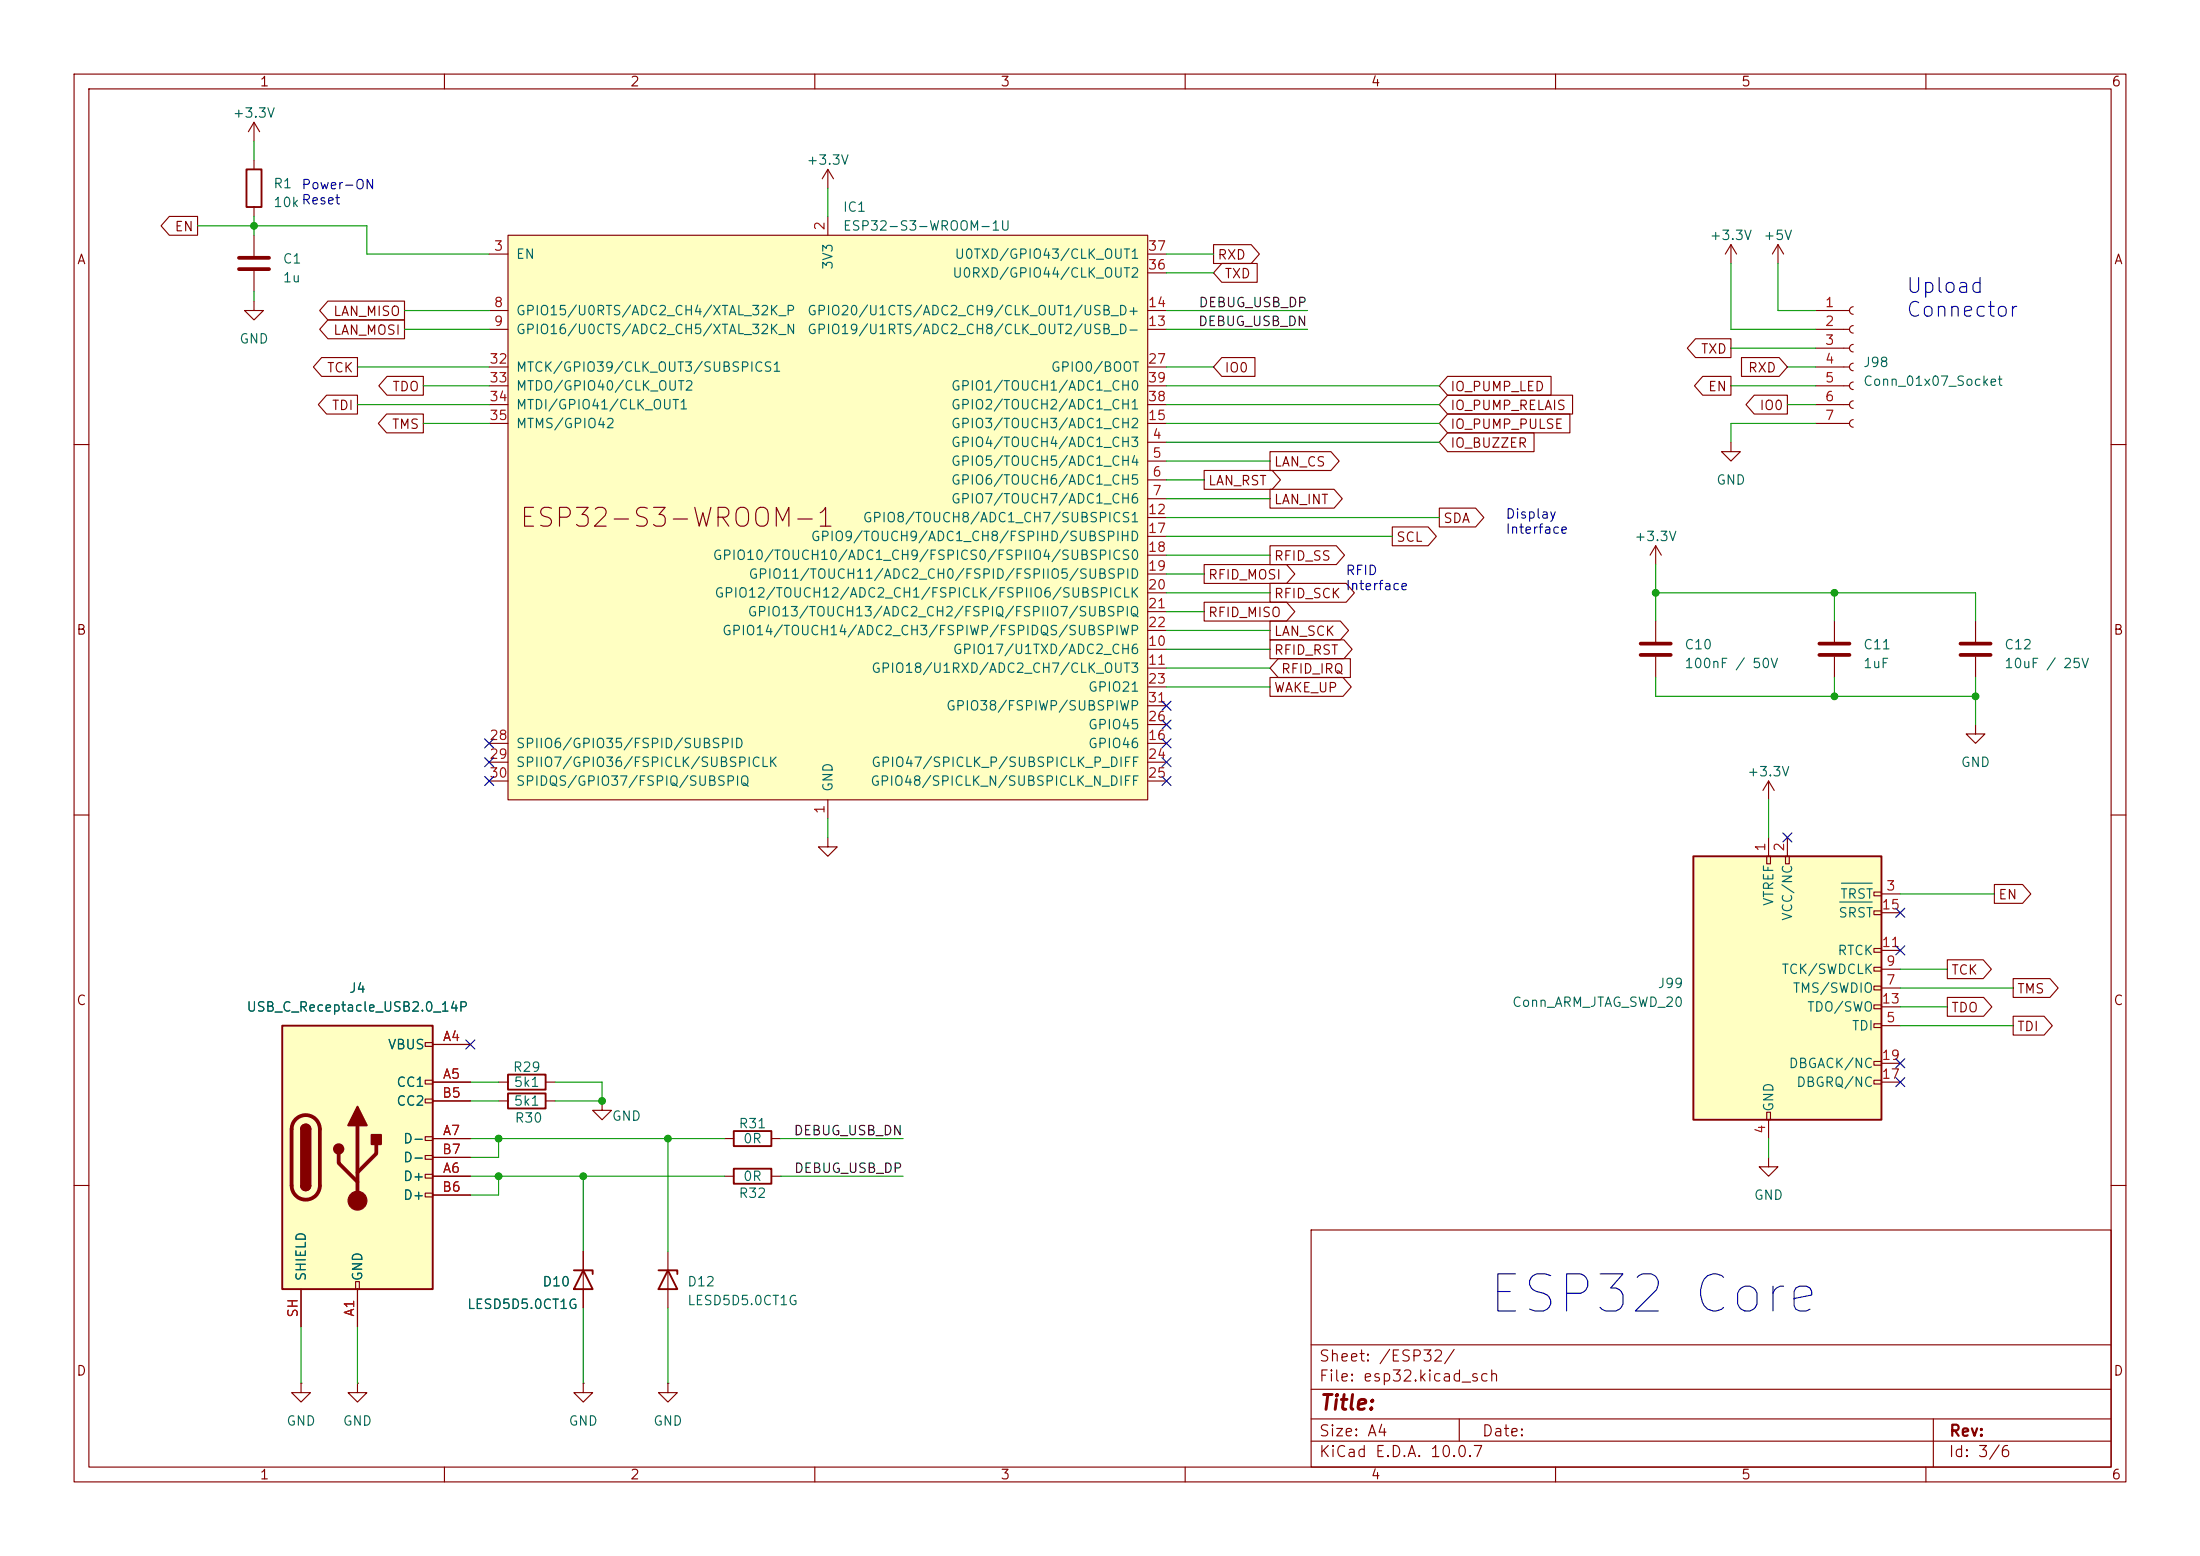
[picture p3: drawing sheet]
<svg xmlns="http://www.w3.org/2000/svg" width="297mm" height="210mm" viewBox="0 0 297 210" stroke-linecap="round" stroke-linejoin="round" font-family="sans-serif">
<g fill="none" stroke="#840000" stroke-width=".15">
<path d="M10 10h277v190h-277zM12 12h273v186h-273zM34.3 16.5l-.8 1.3M34.3 16.5l.8 1.3M34.3 16.5v2.6M60 10v2M110 10v2M160 10v2M210 10v2M260 10v2M34.3 21.6v1.3M34.3 27.9v1.3"/>
<path d="M10 60h2M223.5 73.7l-.7 1.2M223.5 73.7l.8 1.2M223.5 73.7v2.5M285 60h2M223.5 83.8v2.8M223.5 88.6v2.8M10 110h2M238.8 105.4l-.8 1.3M238.8 105.4l.7 1.3M238.8 105.4v2.6M285 110h2"/>
<path d="M10 160h2M177 166h108v32h-108zM285 160h2M60 198v2M110 198v2M160 198v2M177 194.5h108M177 191.5h108M177 187.5h108M177 181.5h108M197 191.5v3M210 198v2"/>
<path d="M260 198v2M261 191.5v6.5"/>
</g>
<path d="M33.3 22.9h2v5h-2z" fill="none" stroke="#840000" stroke-width=".25"/>
<path d="M221.5 86.9h4.1M221.5 88.4h4.1" fill="none" stroke="#840000" stroke-width=".51"/>
<path d="M68.6 31.8h86.3v76.2h-86.3z" fill="#ffffc2"/>
<g fill="none" stroke="#840000" stroke-width=".15">
<path d="M34.3 31.8v2.7M34.3 36.6v2.8M66 34.3h2.6M68.6 31.8h86.3v76.2h-86.3zM111.8 29.2v2.6M154.9 34.3h2.6M154.9 36.8h2.6M66 41.9h2.6M66 44.5h2.6M66 57.2h2.6M66 49.5h2.6M66 52.1h2.6"/>
<path d="M66 54.6h2.6M154.9 59.7h2.6M154.9 41.9h2.6M154.9 44.5h2.6M154.9 57.2h2.6M154.9 49.5h2.6M154.9 52.1h2.6M154.9 54.6h2.6M154.9 62.2h2.6M154.9 64.8h2.6M154.9 67.3h2.6M154.9 69.9h2.6"/>
<path d="M154.9 72.4h2.6M154.9 74.9h2.6M154.9 77.5h2.6M154.9 87.6h2.6M154.9 90.2h2.6M154.9 80h2.6M154.9 82.6h2.6M154.9 85.1h2.6M154.9 92.7h2.6M154.9 97.8h2.6M154.9 95.3h2.6M266.7 83.8v2.8"/>
<path d="M266.7 88.6v2.8M66 100.3h2.6M66 102.9h2.6M66 105.4h2.6M111.8 108v2.5M154.9 100.3h2.6M154.9 102.9h2.6M154.9 105.4h2.6M90.2 168.9v7.6"/>
</g>
<path d="M32.3 34.8h4M32.3 36.3h4M264.7 86.9h4M264.7 88.4h4" fill="none" stroke="#840000" stroke-width=".51"/>
<path d="M88.9 171.5h2.5v.5M90.2 171.5l1.2 2.5h-2.5z" fill="none" stroke="#840000" stroke-width=".25"/>
<path d="M228.6 115.6h25.4v35.5h-25.4z" fill="#ffffc2"/>
<path d="M228.6 115.6h25.4v35.5h-25.4zM68.6 145h5.1v2.1h-5.1zM68.6 147.6h5.1v2h-5.1zM77.5 171.5h2.5v.5M78.7 171.5l1.3 2.5h-2.5z" fill="none" stroke="#840000" stroke-width=".25"/>
<g fill="none" stroke="#840000" stroke-width=".15">
<path d="M111.8 22.9l-.8 1.2M111.8 22.9l.7 1.2M111.8 22.9v2.5M233.7 33l-.8 1.3M233.7 33l.7 1.3M233.7 33v2.6M240 33l-.7 1.3M240 33l.8 1.3M240 33v2.6M34.3 40.6v1.3h1.3l-1.3 1.3-1.3-1.3h1.3M233.7 59.7v1.3h1.2l-1.2 1.2-1.3-1.2h1.3M245.1 41.9h4.6"/>
<path d="M245.1 44.5h4.6M245.1 47h4.6M245.1 49.5h4.6M245.1 52.1h4.6M245.1 54.6h4.6M245.1 57.2h4.6M250.2 41.4a.51 .51 0 0 0-.5 .5 .51 .51 0 0 0 .5 .5M250.2 43.9a.51 .51 0 0 0-.5 .6 .51 .51 0 0 0 .5 .5M250.2 46.5a.51 .51 0 0 0-.5 .5 .51 .51 0 0 0 .5 .5M250.2 49a.51 .51 0 0 0-.5 .5 .51 .51 0 0 0 .5 .5M250.2 51.6a.51 .51 0 0 0-.5 .5 .51 .51 0 0 0 .5 .5M250.2 54.1a.51 .51 0 0 0-.5 .5 .51 .51 0 0 0 .5 .5"/>
<path d="M250.2 56.6a.51 .51 0 0 0-.5 .6 .51 .51 0 0 0 .5 .5M247.6 83.8v2.8M247.6 88.6v2.8M266.7 97.8v1.3h1.3l-1.3 1.2-1.3-1.2h1.3M111.8 113v1.3h1.2l-1.2 1.3-1.3-1.3h1.3M238.5 115.6h.5v1h-.5zM238.8 113v2.6M241 115.6h.6v1h-.6zM241.3 113v2.6M253 130.6h1v.5h-1zM253 120.4h1v.5h-1zM253 122.9h1v.5h-1z"/>
<path d="M253 128h1v.5h-1zM253 133.1h1v.5h-1zM253 135.6h1v.5h-1zM253 138.2h1v.5h-1zM254 120.7h2.5M254 138.4h2.5M254 133.4h2.5M254 130.8h2.5M254 128.3h2.5M254 135.9h2.5M254 123.2h2.5M67.3 146.1h1.3"/>
<path d="M67.3 148.6h1.3M73.7 146.1h1.2M73.7 148.6h1.2M238.5 150.1h.5v1h-.5zM238.8 156.2v1.3h1.2l-1.2 1.3-1.3-1.3h1.3M238.8 151.1v2.6M253 143.3h1v.5h-1zM253 145.8h1v.5h-1zM254 146.1h2.5M254 143.5h2.5M78.7 168.9v7.6M40.6 186.7v1.3h1.3l-1.3 1.2-1.2-1.2h1.2"/>
<path d="M40.6 186.7h.1M48.3 186.7v1.3h1.2l-1.2 1.2-1.3-1.2h1.3M48.3 186.7h.1"/>
</g>
<path d="M248.6 119.2h4.2M248.4 121.7h4.4" fill="none" stroke="#006464" stroke-width=".15"/>
<path d="M245.6 86.9h4.1M245.6 88.4h4.1" fill="none" stroke="#840000" stroke-width=".51"/>
<path d="M38.1 138.4h20.3v35.6h-20.3z" fill="#ffffc2"/>
<g fill="none" stroke="#840000" stroke-width=".15">
<path d="M22.9 29.2h3.8v2.6h-3.8l-1.2-1.3zM163.8 33h5.1l1.1 1.3-1.1 1.3h-5.1zM164.9 35.6h4.8v2.5h-4.8l-1.1-1.3zM43.4 48.3h4.9v2.5h-4.9l-1.1-1.3zM44.1 53.3h4.2v2.6h-4.2l-1.1-1.3zM44.3 43.2h10.3v2.5h-10.3l-1.1-1.2zM44.3 40.6h10.3v2.6h-10.3l-1.1-1.3zM52.2 55.9h4.9v2.5h-4.9l-1.1-1.2zM52.2 50.8h4.9v2.5h-4.9l-1.1-1.2zM164.9 48.3h4.5v2.5h-4.5l-1.1-1.3zM195.4 58.4h11.7v2.6h-11.7l-1.1-1.3zM195.4 53.3h16.9v2.6h-16.9l-1.1-1.3z"/>
<path d="M195.4 50.8h14v2.5h-14l-1.1-1.2zM195.4 55.9h16.5v2.5h-16.5l-1.1-1.2zM228.9 45.7h4.8v2.6h-4.8l-1.1-1.3zM229.9 50.8h3.8v2.5h-3.8l-1.1-1.2zM235.1 48.3h5.1l1.1 1.2-1.1 1.3h-5.1zM236.8 53.3h4.5v2.6h-4.5l-1.1-1.3zM162.6 76.2h11.1l1.1 1.3-1.1 1.2h-11.1zM162.6 63.5h9.2l1.1 1.3-1.1 1.2h-9.2zM171.4 61h8.3l1.1 1.2-1.1 1.3h-8.3zM171.4 73.7h9l1.1 1.2-1.1 1.3h-9zM171.4 78.7h10.3l1.1 1.3-1.1 1.3h-10.3zM171.4 66h8.7l1.1 1.3-1.1 1.3h-8.7z"/>
<path d="M188 71.1h4.8l1.1 1.3-1.1 1.3h-4.8zM194.3 68.6h4.9l1.1 1.3-1.1 1.2h-4.9zM162.6 81.3h11.1l1.1 1.3-1.1 1.2h-11.1zM171.4 83.8h9.5l1.2 1.3-1.2 1.3h-9.5zM171.4 86.4h10l1.1 1.2-1.1 1.3h-10zM171.4 91.4h9.9l1.1 1.3-1.1 1.3h-9.9zM172.6 88.9h9.7v2.5h-9.7l-1.2-1.2zM269.2 119.4h3.9l1.1 1.3-1.1 1.2h-3.9zM262.9 134.6h4.9l1.1 1.3-1.1 1.3h-4.9zM262.9 129.5h4.8l1.1 1.3-1.1 1.3h-4.8zM271.8 132.1h4.9l1.2 1.3-1.2 1.2h-4.9zM271.8 137.2h4.2l1.1 1.2-1.1 1.3h-4.2z"/>
<path d="M57.4 140.7h1v.5h-1zM57.4 145.8h1v.5h-1zM57.4 148.3h1v.5h-1zM57.4 153.4h1v.5h-1zM57.4 156h1v.5h-1zM57.4 158.5h1v.5h-1zM58.4 141h5.1M58.4 146.1h5.1M58.4 158.8h5.1M58.4 153.7h5.1M58.4 148.6h5.1M58.4 156.2h5.1"/>
<path d="M81.3 148.6v1.3h1.2l-1.2 1.2-1.3-1.2h1.3M81.3 148.6h.1M97.8 158.8h1.3M97.8 153.7h1.3M104.1 158.8h1.3M104.1 153.7h1.3M40.6 174v5.1M48 173h.5v1h-.5zM48.3 174v5.1M57.4 161h1v.5h-1zM58.4 161.3h5.1M78.7 168.9v2.6"/>
<path d="M78.7 174v2.5M78.7 186.7v1.3h1.3l-1.3 1.2-1.2-1.2h1.2M78.7 186.7h.1M90.2 186.7v1.3h1.2l-1.2 1.2-1.3-1.2h1.3M90.2 186.7h.1"/>
</g>
<path d="M38.1 138.4h20.3v35.6h-20.3zM40.6 152.4a.64 .64 0 0 1 .7-.6 .64 .64 0 0 1 .6 .6M99.1 157.7h5v2.1h-5zM99.1 152.7h5v2h-5zM40.6 160a.64 .64 0 0 0 .7 .7 .64 .64 0 0 0 .6-.7" fill="none" stroke="#840000" stroke-width=".25"/>
<path d="M39.9 151.1a1.9 1.9 0 0 1 2.1-.5 1.9 1.9 0 0 1 1.2 1.8v7.6a1.91 1.91 0 0 1-1.9 1.9 1.91 1.91 0 0 1-1.9-1.9v-7.6a1.9 1.9 0 0 1 .5-1.3zM45.7 155.7v1.3l2.6 2.5M48.3 151.9v10.2M50.8 154.4v1.3l-2.5 2.5" fill="none" stroke="#840000" stroke-width=".51"/>
<g fill="#840000" stroke="#840000" stroke-width=".25">
<path d="M40.6 152.4h1.3v7.6h-1.3z"/>
<path d="M40.8 152a.64 .64 0 0 1 .7-.2 .64 .64 0 0 1 .4 .6h-1.3z"/>
<path d="M40.6 160h1.3a.64 .64 0 0 1-.6 .7 .64 .64 0 0 1-.7-.7z"/>
<path d="M48.3 149.4l1.2 2.5h-2.5z"/>
<path d="M50.2 153.2h1.2v1.2h-1.2z"/>
<circle cx="45.7" cy="155.1" r=".63"/>
</g>
<circle cx="48.3" cy="162.1" r="1.27" fill="#840000" stroke="#840000" stroke-width=".15"/>
<g fill="none" stroke="#009600" stroke-width=".15">
<path d="M34.3 19.1v2.5M26.7 30.5h22.8v3.8h16.5M34.3 29.2v2.6M34.3 39.4v1.2M111.8 25.4v3.8M157.5 34.3h6.3M157.5 36.8h6.3M233.7 35.6v8.9h11.4M240 35.6v6.3h5.1M48.3 54.6h17.7M48.3 49.5h17.7M54.6 44.5h11.4"/>
<path d="M54.6 41.9h11.4M57.1 52.1h8.9M57.1 57.2h8.9M157.5 52.1h36.8M157.5 54.6h36.8M157.5 57.2h36.8M157.5 44.5h19M157.5 41.9h19M157.5 49.5h6.3M157.5 59.7h36.8M233.7 52.1h11.4M233.7 47h11.4"/>
<path d="M241.3 54.6h3.8M241.3 49.5h3.8M245.1 57.2h-11.4v2.5M157.5 72.4h30.5M157.5 69.9h36.8M157.5 67.3h13.9M157.5 77.5h5.1M157.5 64.8h5.1M157.5 62.2h13.9M157.5 74.9h13.9M223.5 76.2v7.6M157.5 80h13.9"/>
<path d="M157.5 87.6h13.9M157.5 85.1h13.9M157.5 82.6h5.1M157.5 90.2h13.9M157.5 92.7h13.9M223.5 80h43.2v3.8M223.5 91.4v2.6h43.2M247.6 80v3.8M247.6 91.4v2.6M266.7 91.4v6.4M111.8 110.5v2.5M238.8 108v5"/>
<path d="M256.5 120.7h12.7M256.5 130.8h6.4M256.5 135.9h6.4M256.5 133.4h15.3M256.5 138.4h15.3M63.5 153.7h34.3M63.5 148.6h3.8M63.5 158.8h34.3M63.5 146.1h3.8M67.3 153.7v2.5h-3.8M67.3 158.8v2.5h-3.8M74.9 146.1h6.4v2.5h-6.4"/>
<path d="M78.7 158.8v10.1M90.2 153.7v15.2M105.4 153.7h16.5M105.4 158.8h16.5M238.8 153.7v2.5M40.6 179.1v7.6M48.3 179.1v7.6M78.7 176.5v10.2M90.2 176.5v10.2"/>
</g>
<g fill="none" stroke="#000084" stroke-width=".15">
<path d="M65.4 99.7l1.2 1.2M66.6 99.7l-1.2 1.2M156.9 99.7l1.2 1.2M156.9 97.2l1.2 1.2M156.9 94.6l1.2 1.3M158.1 99.7l-1.2 1.2M158.1 97.2l-1.2 1.2M158.1 94.6l-1.2 1.3M65.4 102.3l1.2 1.2M65.4 104.8l1.2 1.2M66.6 102.3l-1.2 1.2M66.6 104.8l-1.2 1.2"/>
<path d="M156.9 102.3l1.2 1.2M156.9 104.8l1.2 1.2M158.1 102.3l-1.2 1.2M158.1 104.8l-1.2 1.2M240.7 112.4l1.2 1.2M241.9 112.4l-1.2 1.2M255.9 122.6l1.2 1.2M255.9 127.7l1.2 1.2M257.1 122.6l-1.2 1.2M257.1 127.7l-1.2 1.2M62.9 140.4l1.2 1.2M64.1 140.4l-1.2 1.2"/>
<path d="M255.9 145.4l1.2 1.3M255.9 142.9l1.2 1.2M257.1 145.4l-1.2 1.3M257.1 142.9l-1.2 1.2"/>
</g>
<g fill="#009600" stroke="#009600" stroke-width=".14">
<circle cx="81.3" cy="148.6" r=".46"/>
<circle cx="90.2" cy="153.7" r=".46"/>
<circle cx="78.7" cy="158.8" r=".46"/>
<circle cx="247.6" cy="94" r=".46"/>
<circle cx="266.7" cy="94" r=".46"/>
<circle cx="34.3" cy="30.5" r=".46"/>
<circle cx="247.6" cy="80" r=".46"/>
<circle cx="223.5" cy="80" r=".46"/>
<circle cx="67.3" cy="153.7" r=".46"/>
<circle cx="67.3" cy="158.8" r=".46"/>
</g>
<text font-size="5" fill="#0000c2" x="200.5" y="178.4">ESP32 Core</text>
<text font-size="2.5" fill="#840000" x="70" y="71.8">ESP32-S3-WROOM-1</text>
<g font-size="2" fill="#0000c2">
<text x="257.2" y="40.1">Upload</text>
<text x="257.2" y="43.3">Connector</text>
</g>
<text font-size="2" fill="#840000" x="178" y="190.8">Title:</text>
<g font-size="1.5" fill="#840000">
<text x="178" y="184.1">Sheet: /ESP32/</text>
<text x="178" y="186.8">File: esp32.kicad_sch</text>
<text x="178" y="197">KiCad E.D.A. 10.0.7</text>
<text x="178" y="194.2">Size: A4</text>
<text x="200" y="194.2">Date:</text>
<text x="263" y="197">Id: 3/6</text>
<text x="263" y="194.2">Rev:</text>
</g>
<g font-size="1.3" fill="#840000">
<text x="35" y="12">1</text>
<text x="85" y="12">2</text>
<text x="135" y="12">3</text>
<text x="185" y="12">4</text>
<text x="235" y="12">5</text>
<text x="285" y="12">6</text>
<text x="10.3" y="36">A</text>
<text x="23.5" y="31.5">EN</text>
<text x="164.3" y="35.3">RXD</text>
<text x="285.3" y="36">A</text>
<text x="165.2" y="37.9">TXD</text>
<text x="44.9" y="45.5">LAN_MOSI</text>
<text x="44.9" y="43">LAN_MISO</text>
<text x="44" y="50.6">TCK</text>
<text x="52.9" y="53.1">TDO</text>
<text x="165.2" y="50.6">IO0</text>
<text x="195.7" y="53.1">IO_PUMP_LED</text>
<text x="229.5" y="48">TXD</text>
<text x="230.5" y="53.1">EN</text>
<text x="235.9" y="50.6">RXD</text>
<text x="44.7" y="55.7">TDI</text>
<text x="52.8" y="58.2">TMS</text>
<text x="195.7" y="55.7">IO_PUMP_RELAIS</text>
<text x="195.7" y="58.2">IO_PUMP_PULSE</text>
<text x="237.5" y="55.7">IO0</text>
<text x="163" y="65.8">LAN_RST</text>
<text x="171.9" y="63.3">LAN_CS</text>
<text x="195.7" y="60.7">IO_BUZZER</text>
<text x="171.9" y="68.4">LAN_INT</text>
<text x="194.8" y="70.9">SDA</text>
<text x="171.9" y="76">RFID_SS</text>
<text x="188.4" y="73.4">SCL</text>
<text x="163" y="78.5">RFID_MOSI</text>
<text x="163" y="83.6">RFID_MISO</text>
<text x="171.9" y="81.1">RFID_SCK</text>
<text x="10.2" y="86">B</text>
<text x="171.9" y="86.1">LAN_SCK</text>
<text x="171.9" y="88.7">RFID_RST</text>
<text x="285.2" y="86">B</text>
<text x="171.9" y="93.8">WAKE_UP</text>
<text x="172.9" y="91.2">RFID_IRQ</text>
<text x="269.7" y="121.7">EN</text>
<text x="263.3" y="131.9">TCK</text>
<text x="10.2" y="136">C</text>
<text x="263.3" y="136.9">TDO</text>
<text x="272.2" y="134.4">TMS</text>
<text x="285.2" y="136">C</text>
<text x="272.2" y="139.5">TDI</text>
<text x="10.2" y="186">D</text>
<text x="285.2" y="186">D</text>
<text x="35" y="200">1</text>
<text x="85" y="200">2</text>
<text x="135" y="200">3</text>
<text x="185" y="200">4</text>
<text x="235" y="200">5</text>
<text x="285" y="200">6</text>
</g>
<g font-size="1.3" fill="#006464">
<text x="31.3" y="16.2">+3.3V</text>
<text x="108.8" y="22.6">+3.3V</text>
<text x="36.8" y="25.7">R1</text>
<text x="36.8" y="28.3">10k</text>
<text x="113.7" y="28.9">IC1</text>
<text x="38.1" y="35.9">C1</text>
<text x="69.6" y="35.3">EN</text>
<text x="113.7" y="31.4">ESP32-S3-WROOM-1U</text>
<text x="128.8" y="35.3">U0TXD/GPIO43/CLK_OUT1</text>
<text x="230.7" y="32.7">+3.3V</text>
<text x="238" y="32.7">+5V</text>
<text x="38.1" y="38.4">1u</text>
<text x="112.7" y="36.5" transform="rotate(-90 112.7 36.5)">3V3</text>
<text x="128.5" y="37.8">U0RXD/GPIO44/CLK_OUT2</text>
<text x="32.2" y="46.7">GND</text>
<text x="69.6" y="42.9">GPIO15/U0RTS/ADC2_CH4/XTAL_32K_P</text>
<text x="69.6" y="45.4">GPIO16/U0CTS/ADC2_CH5/XTAL_32K_N</text>
<text x="108.9" y="45.4">GPIO19/U1RTS/ADC2_CH8/CLK_OUT2/USB_D-</text>
<text x="108.9" y="42.9">GPIO20/U1CTS/ADC2_CH9/CLK_OUT1/USB_D+</text>
<text x="69.6" y="50.5">MTCK/GPIO39/CLK_OUT3/SUBSPICS1</text>
<text x="69.6" y="53">MTDO/GPIO40/CLK_OUT2</text>
<text x="128.3" y="53">GPIO1/TOUCH1/ADC1_CH0</text>
<text x="141.8" y="50.5">GPIO0/BOOT</text>
<text x="251.4" y="49.9">J98</text>
<text x="251.4" y="52.4">Conn_01x07_Socket</text>
<text x="69.6" y="55.6">MTDI/GPIO41/CLK_OUT1</text>
<text x="69.6" y="58.1">MTMS/GPIO42</text>
<text x="128.3" y="58.1">GPIO3/TOUCH3/ADC1_CH2</text>
<text x="128.3" y="55.6">GPIO2/TOUCH2/ADC1_CH1</text>
<text x="128.3" y="60.7">GPIO4/TOUCH4/ADC1_CH3</text>
<text x="128.3" y="63.2">GPIO5/TOUCH5/ADC1_CH4</text>
<text x="128.3" y="65.7">GPIO6/TOUCH6/ADC1_CH5</text>
<text x="231.6" y="65.7">GND</text>
<text x="116.4" y="70.8">GPIO8/TOUCH8/ADC1_CH7/SUBSPICS1</text>
<text x="128.3" y="68.3">GPIO7/TOUCH7/ADC1_CH6</text>
<text x="96.1" y="75.9">GPIO10/TOUCH10/ADC1_CH9/FSPICS0/FSPIIO4/SUBSPICS0</text>
<text x="109.4" y="73.4">GPIO9/TOUCH9/ADC1_CH8/FSPIHD/SUBSPIHD</text>
<text x="220.6" y="73.4">+3.3V</text>
<text x="96.4" y="81">GPIO12/TOUCH12/ADC2_CH1/FSPICLK/FSPIIO6/SUBSPICLK</text>
<text x="100.8" y="83.5">GPIO13/TOUCH13/ADC2_CH2/FSPIQ/FSPIIO7/SUBSPIQ</text>
<text x="101" y="78.4">GPIO11/TOUCH11/ADC2_CH0/FSPID/FSPIIO5/SUBSPID</text>
<text x="97.4" y="86.1">GPIO14/TOUCH14/ADC2_CH3/FSPIWP/FSPIDQS/SUBSPIWP</text>
<text x="128.5" y="88.6">GPIO17/U1TXD/ADC2_CH6</text>
<text x="227.3" y="88">C10</text>
<text x="251.4" y="88">C11</text>
<text x="270.5" y="88">C12</text>
<text x="117.5" y="91.1">GPIO18/U1RXD/ADC2_CH7/CLK_OUT3</text>
<text x="146.8" y="93.7">GPIO21</text>
<text x="227.3" y="90.5">100nF / 50V</text>
<text x="251.4" y="90.5">1uF</text>
<text x="270.5" y="90.5">10uF / 25V</text>
<text x="69.6" y="101.3">SPIIO6/GPIO35/FSPID/SUBSPID</text>
<text x="127.6" y="96.2">GPIO38/FSPIWP/SUBSPIWP</text>
<text x="146.8" y="101.3">GPIO46</text>
<text x="146.8" y="98.8">GPIO45</text>
<text x="69.6" y="103.8">SPIIO7/GPIO36/FSPICLK/SUBSPICLK</text>
<text x="69.6" y="106.4">SPIDQS/GPIO37/FSPIQ/SUBSPIQ</text>
<text x="112.7" y="107" transform="rotate(-90 112.7 107)">GND</text>
<text x="117.4" y="106.4">GPIO48/SPICLK_N/SUBSPICLK_N_DIFF</text>
<text x="117.5" y="103.8">GPIO47/SPICLK_P/SUBSPICLK_P_DIFF</text>
<text x="235.8" y="105.1">+3.3V</text>
<text x="264.6" y="103.8">GND</text>
<text x="239.7" y="122.4" transform="rotate(-90 239.7 122.4)">VTREF</text>
<text x="242.3" y="124.4" transform="rotate(-90 242.3 124.4)">VCC/NC</text>
<text x="248.1" y="124.2">SRST</text>
<text x="248.3" y="121.6">TRST</text>
<text x="240.4" y="131.8">TCK/SWDCLK</text>
<text x="248" y="129.2">RTCK</text>
<text x="33.2" y="136.9">USB_C_Receptacle_USB2.0_14P</text>
<text x="47" y="134.3">J4</text>
<text x="204.1" y="136.2">Conn_ARM_JTAG_SWD_20</text>
<text x="223.7" y="133.7">J99</text>
<text x="241.9" y="134.3">TMS/SWDIO</text>
<text x="243.9" y="136.9">TDO/SWO</text>
<text x="52.3" y="141.9">VBUS</text>
<text x="249.9" y="139.4">TDI</text>
<text x="53.4" y="147">CC1</text>
<text x="53.4" y="149.6">CC2</text>
<text x="69.1" y="145">R29</text>
<text x="69.3" y="147">5k1</text>
<text x="69.3" y="149.6">5k1</text>
<text x="241.4" y="144.5">DBGACK/NC</text>
<text x="242.4" y="147">DBGRQ/NC</text>
<text x="54.3" y="154.6">D-</text>
<text x="69.4" y="151.8">R30</text>
<text x="82.5" y="151.6">GND</text>
<text x="99.6" y="152.6">R31</text>
<text x="100.2" y="154.6">0R</text>
<text x="239.7" y="150.1" transform="rotate(-90 239.7 150.1)">GND</text>
<text x="54.3" y="159.7">D+</text>
<text x="54.3" y="157.2">D-</text>
<text x="99.6" y="162">R32</text>
<text x="100.2" y="159.7">0R</text>
<text x="54.3" y="162.3">D+</text>
<text x="236.7" y="162.3">GND</text>
<text x="41.6" y="173" transform="rotate(-90 41.6 173)">SHIELD</text>
<text x="49.2" y="173" transform="rotate(-90 49.2 173)">GND</text>
<text x="73.1" y="173.9">D10</text>
<text x="92.7" y="173.9">D12</text>
<text x="63" y="177">LESD5D5.0CT1G</text>
<text x="92.7" y="176.5">LESD5D5.0CT1G</text>
<text x="38.6" y="192.7">GND</text>
<text x="46.2" y="192.7">GND</text>
<text x="76.7" y="192.7">GND</text>
<text x="88.1" y="192.7">GND</text>
</g>
<g font-size="1.3" fill="#0000c2">
<text x="40.6" y="25.9">Power-ON</text>
<text x="40.6" y="27.9">Reset</text>
<text x="203.2" y="70.3">Display</text>
<text x="181.6" y="77.9">RFID</text>
<text x="203.2" y="72.4">Interface</text>
<text x="181.6" y="80">Interface</text>
</g>
<g font-size="1.3" fill="#a90000">
<text x="66.6" y="34.2">3</text>
<text x="111.6" y="31.2" transform="rotate(-90 111.6 31.2)">2</text>
<text x="154.9" y="34.2">37</text>
<text x="66.6" y="41.8">8</text>
<text x="154.9" y="41.8">14</text>
<text x="154.9" y="36.7">36</text>
<text x="246.3" y="41.8">1</text>
<text x="66.6" y="44.3">9</text>
<text x="154.9" y="44.3">13</text>
<text x="246.3" y="44.3">2</text>
<text x="246.3" y="46.9">3</text>
<text x="66" y="49.4">32</text>
<text x="66" y="51.9">33</text>
<text x="154.9" y="49.4">27</text>
<text x="154.9" y="51.9">39</text>
<text x="246.3" y="49.4">4</text>
<text x="246.3" y="51.9">5</text>
<text x="66" y="54.5">34</text>
<text x="66" y="57">35</text>
<text x="154.9" y="57">15</text>
<text x="154.9" y="54.5">38</text>
<text x="155.5" y="59.6">4</text>
<text x="246.3" y="54.5">6</text>
<text x="246.3" y="57">7</text>
<text x="155.5" y="62.1">5</text>
<text x="155.5" y="64.6">6</text>
<text x="154.9" y="69.7">12</text>
<text x="155.5" y="67.2">7</text>
<text x="154.9" y="72.3">17</text>
<text x="154.9" y="74.8">18</text>
<text x="154.9" y="77.3">19</text>
<text x="154.9" y="79.9">20</text>
<text x="154.9" y="82.4">21</text>
<text x="154.9" y="87.5">10</text>
<text x="154.9" y="85">22</text>
<text x="154.9" y="90">11</text>
<text x="154.9" y="92.6">23</text>
<text x="154.9" y="95.1">31</text>
<text x="66" y="100.2">28</text>
<text x="154.9" y="100.2">16</text>
<text x="154.9" y="97.7">26</text>
<text x="66" y="102.7">29</text>
<text x="66" y="105.3">30</text>
<text x="154.9" y="102.7">24</text>
<text x="154.9" y="105.3">25</text>
<text x="111.6" y="110" transform="rotate(-90 111.6 110)">1</text>
<text x="238.6" y="115" transform="rotate(-90 238.6 115)">1</text>
<text x="241.2" y="115" transform="rotate(-90 241.2 115)">2</text>
<text x="253.9" y="123.1">15</text>
<text x="254.5" y="120.5">3</text>
<text x="253.9" y="128.1">11</text>
<text x="254.5" y="130.7">9</text>
<text x="253.9" y="135.8">13</text>
<text x="254.5" y="133.2">7</text>
<text x="59.7" y="140.8">A4</text>
<text x="253.9" y="143.4">19</text>
<text x="254.5" y="138.3">5</text>
<text x="59.6" y="148.5">B5</text>
<text x="59.7" y="145.9">A5</text>
<text x="253.9" y="145.9">17</text>
<text x="59.7" y="153.5">A7</text>
<text x="238.6" y="153.1" transform="rotate(-90 238.6 153.1)">4</text>
<text x="59.6" y="161.2">B6</text>
<text x="59.6" y="156.1">B7</text>
<text x="59.7" y="158.6">A6</text>
<text x="40.5" y="177.9" transform="rotate(-90 40.5 177.9)">SH</text>
<text x="48.1" y="177.8" transform="rotate(-90 48.1 177.8)">A1</text>
</g>
<g font-size="1.3" fill="#0f0f0f">
<text x="161.7" y="41.8">DEBUG_USB_DP</text>
<text x="161.7" y="44.3">DEBUG_USB_DN</text>
<text x="107.1" y="153.5">DEBUG_USB_DN</text>
<text x="107.1" y="158.6">DEBUG_USB_DP</text>
</g>
</svg>
